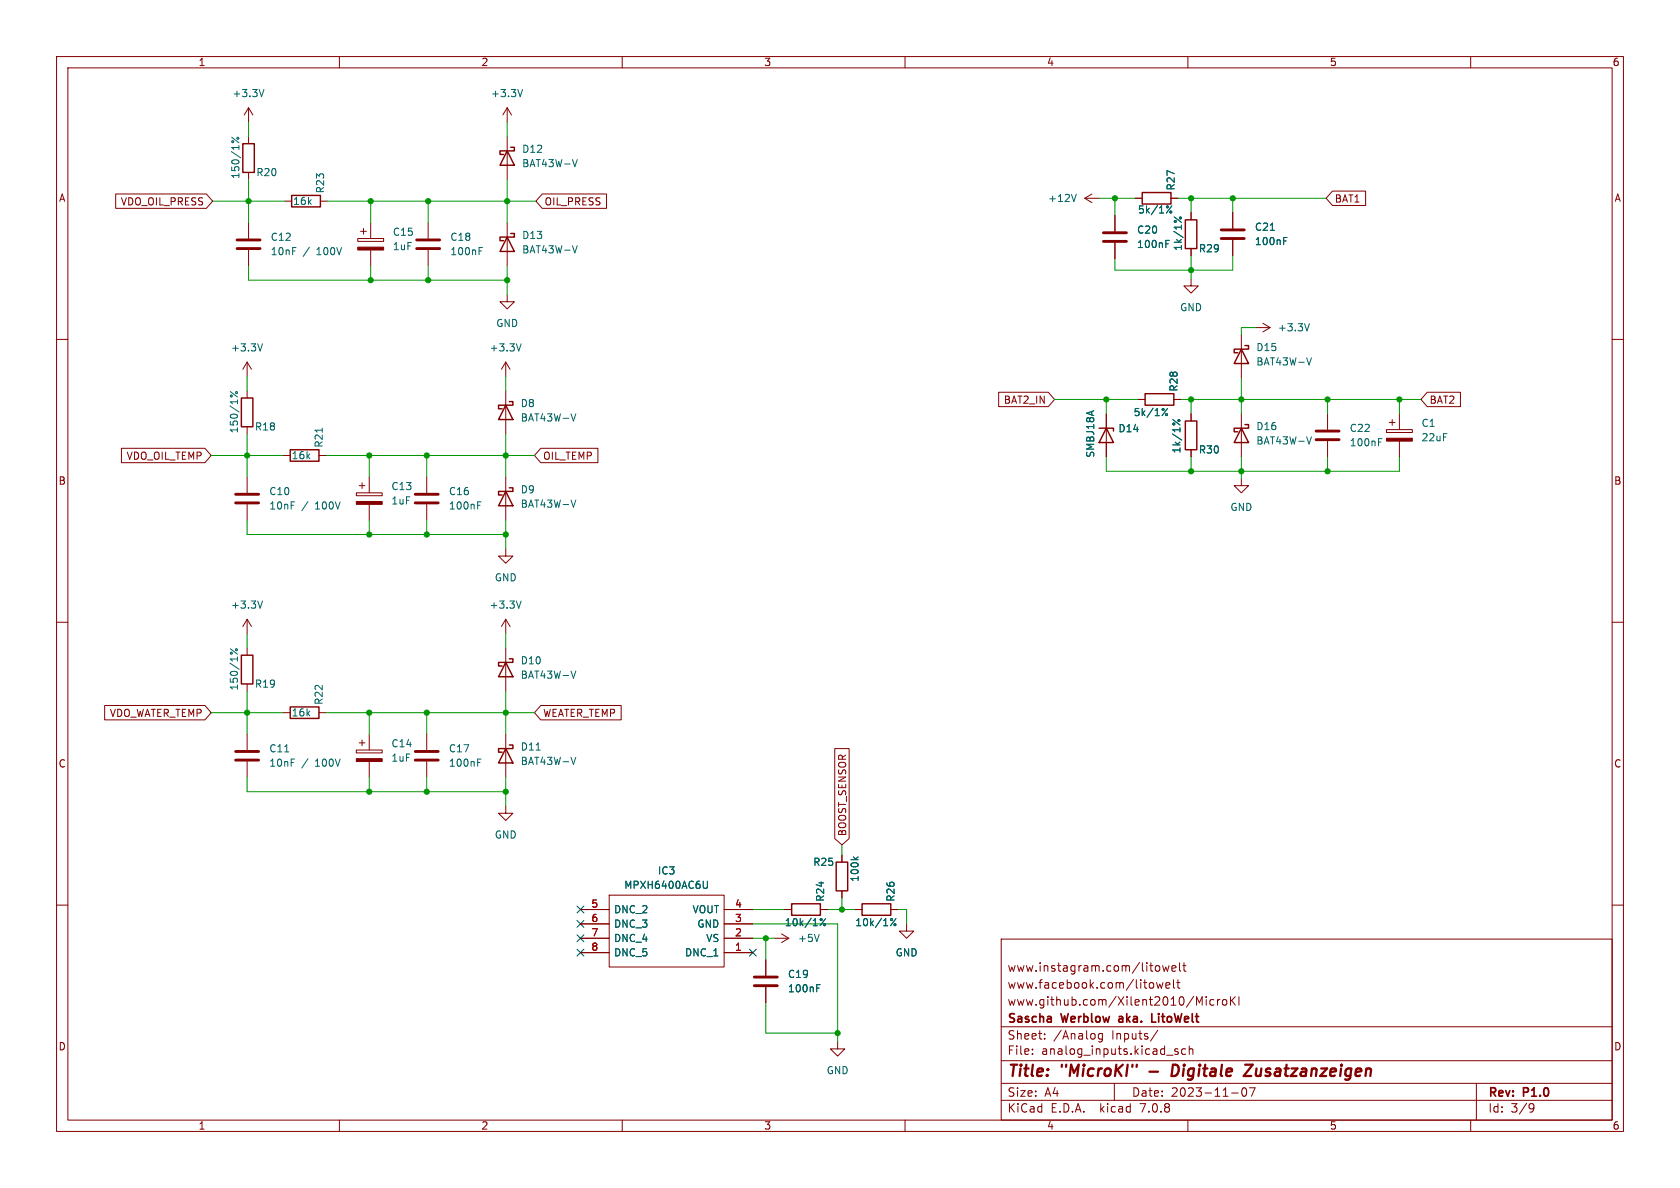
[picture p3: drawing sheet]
<svg xmlns="http://www.w3.org/2000/svg" width="297mm" height="210mm" viewBox="0 0 297 210" stroke-linecap="round" stroke-linejoin="round" font-family="sans-serif">
<g fill="none" stroke="#840000" stroke-width=".18">
<path d="M10 10h277v190h-277zM12 12h273v186h-273zM43.9 19.1v2.5M43.9 19.1l-.7 1.2M43.9 19.1l.8 1.2M60 10v2M89.7 19.1l-.8 1.2M89.7 19.1v2.5M89.7 19.1l.7 1.2M110 10v2M160 10v2M210 10v2"/>
<path d="M260 10v2M20.5 34.3h16l1.1 1.3-1.1 1.2h-16zM43.9 24.1v1.3M43.9 30.5v1.3M43.9 39.4v2.8M50.3 35.6h1.3M56.6 35.6h1.3M65.5 39.4v2.8M75.7 39.4v2.8M89.7 24.1v7.7M89.7 39.4v7.6M95.9 34.3h11.3v2.5h-11.3l-1.2-1.2z"/>
<path d="M191.8 35.1h2.5M191.8 35.1l1.2 .7M193 34.3l-1.2 .8M197.1 38.1v2.8M200.7 35.1h1.2M207 35.1h1.3M210.6 37.6v1.3M217.9 37.6v2.8M235.6 33.8h5.8v2.5h-5.8l-1.2-1.2zM10 60h2M43.9 44.2v2.8M63.2 42.2h4.6v.5h-4.6z"/>
<path d="M63.8 40.9h1M64.3 40.4v1M65.5 44.2v2.8M75.7 44.2v2.8M89.7 52.1v1.2h1.2l-1.2 1.3-1.3-1.3h1.3M197.1 42.9v2.8M210.6 49.3v1.2h1.2l-1.2 1.3-1.3-1.3h1.3M210.6 43.9v1.3M217.9 42.4v2.8M219.5 59.2v7.6M222 57.9h2.5M223.3 57.2l1.2 .7"/>
<path d="M224.5 57.9l-1.2 .8M285 60h2M21.5 79.2h14.7l1.1 1.3-1.1 1.3h-14.7zM43.7 64v2.5M43.7 69.1v1.3M43.7 75.4v1.3M43.7 64l-.8 1.3M43.7 64l.7 1.3M89.4 64v2.5M89.4 69.1v7.6M89.4 64l-.8 1.3M89.4 64l.8 1.3"/>
<path d="M95.6 79.2h10.1v2.6h-10.1l-1.1-1.3zM176.6 69.3h8.7l1.1 1.3-1.1 1.3h-8.7zM195.6 73.2v7.6M201.2 70.6h1.2M207.5 70.6h1.3M210.6 73.2v1.2M210.6 79.5v1.3M219.5 73.2v7.6M234.7 73.2v2.7M234.7 78v2.8M245.1 75.9h4.6v.6h-4.6zM245.6 74.7h1"/>
<path d="M246.1 74.2v1M247.4 73.2v2.7M247.4 78v2.8M252.3 69.3h5.9v2.6h-5.9l-1.1-1.3zM43.7 84.3v2.8M43.7 89.2v2.7M50 80.5h1.3M56.4 80.5h1.3M63 87.1h4.6v.5h-4.6zM63.5 85.9h1M64 85.3v1.1M65.3 84.3v2.8"/>
<path d="M65.3 89.2v2.7M75.4 84.3v2.8M75.4 89.2v2.7M89.4 97v1.3h1.3l-1.3 1.3-1.3-1.3h1.3M89.4 84.3v7.6M219.5 84.6v1.3h1.2l-1.2 1.2-1.3-1.2h1.3M10 110h2M43.7 109.5v2.5M43.7 114.6v1.2M43.7 109.5l-.8 1.2M43.7 109.5l.7 1.2M89.4 109.5v2.5"/>
<path d="M89.4 114.6v7.6M89.4 109.5l-.8 1.2M89.4 109.5l.8 1.2M285 110h2M18.5 124.7h17.7l1.1 1.3-1.1 1.3h-17.7zM43.7 120.9v1.3M43.7 129.8v2.8M43.7 134.6v2.8M50 126h1.3M56.4 126h1.3M63 132.6h4.6v.5h-4.6zM63.5 131.3h1"/>
<path d="M64 130.8v1M65.3 129.8v2.8M65.3 134.6v2.8M75.4 129.8v2.8M75.4 134.6v2.8M89.4 129.8v7.6M95.6 124.7h14.2v2.6h-14.2l-1.1-1.3zM147.6 132.3h2.5v15.9l-1.3 1.2-1.2-1.2zM10 160h2M89.4 142.5v1.3h1.3l-1.3 1.2-1.3-1.2h1.3M107.7 158.2h20.3v12.7h-20.3zM148.8 151.1v1.3"/>
<path d="M148.8 157.5v1.3M285 160h2M102.6 160.8h5.1M102.6 165.9h5.1M102.6 168.4h5.1M102.6 163.3h5.1M128 160.8h5.1M128 165.9h5.1M128 168.4h5.1M128 163.3h5.1M135.4 169.7v2.8M135.4 174.5v2.8"/>
<path d="M136.9 165.9h2.5M138.2 165.1l1.2 .8M138.7 160.8h1.3M139.4 165.9l-1.2 .7M145 160.8h1.3M151.1 160.8h1.3M157.5 160.8h1.2M160.3 163.3v1.3h1.2l-1.2 1.3-1.3-1.3h1.3M177 166h108v32h-108zM203.7 173.7l.3 .3v.4l-.3 .3M204.4 170.8l.3-.1 .3 .3v.6l-.3 .1-.3-.1M204.5 173.7l.2 1 .3-.7 .3 .7 .3-1"/>
<path d="M205.5 170.7l.3 1 .3-.7 .3 .7 .3-1M206.1 174.2l.7-.1-.1-.3-.4-.1-.2 .2 .1 .7h.5M207.2 171.2l.7-.1-.1-.3-.4-.1-.2 .2v.7h.6M207.5 173.2v1.3l.2 .2M208 173.7h.6M208.2 173.2v1.3l.4 .2M208.5 170.2v1.3l.2 .2M209.1 170.7h.6M209.3 170.2v1.3l.4 .2M211.5 176.2l.5 1.1 .5-1.1v1.5M213.2 176.2v.1M213.2 176.7v1"/>
<path d="M214.6 176.8l-.4-.1-.3 .3v.4l.1 .2h.6M215.2 176.7v1M215.7 176.7l-.3 .1-.2 .2M216.2 176.8l.4-.1 .3 .3v.4l-.3 .3-.4-.1-.1-.2v-.4zM217.5 176.2v1.5M217.7 176.8l.7 .9M218.4 176.2l-.9 .9M219 176.2v1.5M60 198v2M110 198v2M148.1 184.2v1.2h1.3l-1.3 1.3-1.3-1.3h1.3M160 198v2"/>
<path d="M177 194.5h108M177 191.5h108M177 187.5h108M177 181.5h108M182.5 186.3v.1M182.5 185.5v.1M184.7 183.6v.1M184.7 182.8v.1M194.9 182.7v1.2l-.3 .3-.4-.1M194.9 182.8l-.4-.1-.3 .3v.4l.1 .2h.6M197 191.5v3M204.7 182.1l-1.3 2"/>
<path d="M208.2 185.5l-.3-.1-.2 .2v.2l.5 .2v.3h-.5M209.6 185.5l-.4-.1-.3 .3v.4l.1 .2h.6M210 198v2M210.2 185.5l.3-.1 .3 .1 .1 .9M210.2 184.9v1.5M217.7 193.2h1.2M219.9 192.3a.81 .81 0 0 1 .6 .6 .81 .81 0 0 1-.3 .8l-.2 .1a.81 .81 0 0 1-.3-1.4M220.9 192.3h1l-.7 1.5M260 198v2M261 191.5v6.5M270.6 195.1l.5 .1a.99 .99 0 0 1-.4 1.4h-.2M271.2 195.7l-.3 .3h-.3"/>
</g>
<path d="M203.2 189.4h1.5M208.1 188.3l-.7-.1-.3 2h.5l.5-.3M220.1 188.2h1.4l-1.6 2h1.3" fill="none" stroke="#840000" stroke-width=".4"/>
<path d="M203.6 179.2v1.5h.7M197.8 180.2v.4" fill="none" stroke="#840000" stroke-width=".3"/>
<g fill="none" stroke="#840000" stroke-width=".51">
<path d="M41.9 43.9h4.1M41.9 42.4h4.1M73.7 43.9h4M73.7 42.4h4M195.1 42.7h4M195.1 41.1h4M215.9 42.2h4.1M215.9 40.6h4.1M232.7 77.7h4M232.7 76.2h4M41.7 88.9h4M41.7 87.4h4"/>
<path d="M73.4 88.9h4.1M73.4 87.4h4.1M41.7 134.4h4M41.7 132.8h4M73.4 134.4h4.1M73.4 132.8h4.1M133.3 174.2h4.1M133.3 172.7h4.1"/>
</g>
<g fill="none" stroke="#006464" stroke-width=".18">
<path d="M46.7 15.8l-.5 1.3M92.4 15.8l-.4 1.3M41 24.3l1.2 .9M102 28.2l-.4 1.3M190.3 34.4l-.5 1.2M206.5 36.5v.2M207.2 36.4l-1 1.3M207.6 38.4l1.3 .9M207.7 39h.2M84.7 44.4h.4M84.7 43.8h.6M102 43.4l-.4 1.3"/>
<path d="M206.1 43.1h.4M206.1 42.5h.6M224.6 40.7h.7M226.9 42.6h.5M226.9 42h.6M231.5 57.2l-.4 1.3M40.7 69.2l1.3 1M46.4 60.8l-.4 1.2M57 75.7v.7M92.1 60.8l-.4 1.2M101.8 73.2l-.4 1.2M205.7 72.3v.2"/>
<path d="M206.4 72.2l-1 1.3M207.3 74.2l1.3 .9M207.4 74.8h.2M231.8 77.2l-.4 1.3M231.8 63.3l-.4 1.2M243.7 78.1h.4M243.7 77.5h.6M84.4 89.3h.5M84.4 88.7h.6M101.8 88.4l-.4 1.3M40.7 114.7l1.3 1M46.4 106.2l-.4 1.3"/>
<path d="M92.1 106.2l-.4 1.3M101.8 118.6l-.4 1.3M50.3 132.9h.8M84.4 134.8h.5M84.4 134.2h.6M94.8 132.6h.7M101.8 133.9l-.4 1.2M125.1 155.8l-.1 1.1-.2 .1h-.4M150.9 151.5l.4 .5M151.7 151.5l-.5 .3M144.4 174.7h.4M144.4 174.1h.6"/>
<path d="M144.8 165.2l-.4 1.2M145 162.4h.2l.1 .2-.1 .1h-.2M146 162.4l-1 1.2M157.5 162.4h.1l.2 .2-.2 .1h-.1M158.4 162.4l-1 1.2"/>
<circle cx="41.2" cy="25" r=".18"/>
<circle cx="42.1" cy="24.4" r=".18"/>
<circle cx="207" cy="37.5" r=".18"/>
<circle cx="208.7" cy="38.5" r=".18"/>
<circle cx="40.9" cy="70" r=".18"/>
<circle cx="41.8" cy="69.4" r=".18"/>
<circle cx="206.2" cy="73.3" r=".18"/>
<circle cx="208.4" cy="74.3" r=".18"/>
<circle cx="40.9" cy="115.5" r=".18"/>
<circle cx="41.8" cy="114.9" r=".18"/>
<circle cx="145.8" cy="163.5" r=".18"/>
<circle cx="158.2" cy="163.5" r=".18"/>
</g>
<g fill="none" stroke="#840000" stroke-width=".25">
<path d="M42.9 25.4h2.1v5.1h-2.1zM51.6 34.5h5v2.1h-5zM89.7 26.7l1.2 2.5h-2.5zM90.3 26h.6v.7h-2.5v.6h.6M201.9 34h5.1v2.1h-5.1zM209.5 38.9h2.1v5h-2.1zM89.7 41.9l1.2 2.6h-2.5zM90.3 41.3h.6v.6h-2.5v.6h.6M42.7 70.4h2v5h-2zM51.3 79.5h5.1v2h-5.1zM89.4 71.6l1.3 2.6h-2.6zM90 71h.7v.6h-2.6v.7h.7"/>
<path d="M194.3 75.7h2.5v.5M195.6 75.7l1.2 2.5h-2.5zM202.4 69.6h5.1v2h-5.1zM209.5 74.4h2.1v5.1h-2.1zM219.5 75.7l1.2 2.5h-2.5zM219.5 61.7l1.2 2.6h-2.5zM220.1 75.1h.6v.6h-2.5v.6h.6M220.1 61.1h.6v.6h-2.5v.7h.6M89.4 86.9l1.3 2.5h-2.6zM90 86.2h.7v.7h-2.6v.6h.7M42.7 115.8h2v5.1h-2zM89.4 117.1l1.3 2.5h-2.6z"/>
<path d="M90 116.5h.7v.6h-2.6v.6h.7M51.3 125h5.1v2h-5.1zM89.4 132.3l1.3 2.6h-2.6zM90 131.7h.7v.6h-2.6v.7h.7M140 159.8h5v2h-5zM147.8 152.4h2.1v5.1h-2.1zM152.4 159.8h5.1v2h-5.1z"/>
</g>
<g fill="#840000" stroke="#840000" stroke-width=".18">
<path d="M63.2 43.7h4.6v.5h-4.6z"/>
<path d="M245.1 77.5h4.6v.5h-4.6z"/>
<path d="M63 88.6h4.6v.6h-4.6z"/>
<path d="M63 134.1h4.6v.5h-4.6z"/>
</g>
<g fill="none" stroke="#009600" stroke-width=".18">
<path d="M37.6 35.6h12.7M43.9 21.6v2.5M43.9 31.8v7.6M57.9 35.6h36.8M65.5 35.6v3.8M75.7 35.6v3.8M89.7 21.6v2.5M89.7 31.8v7.6M194.3 35.1h6.4M197.1 35.1v3M208.3 35.1h26.1M210.6 35.1v2.5"/>
<path d="M217.9 35.1v2.5M43.9 47v2.5h45.8M65.5 47v2.5M75.7 47v2.5M89.7 47v5.1M210.6 45.2v4.1M217.9 45.2v2.6h-20.8v-2.1M222 57.9h-2.5v1.3M43.7 66.5v2.6M43.7 76.7v7.6M89.4 66.5v2.6M89.4 76.7v7.6"/>
<path d="M186.4 70.6h14.8M195.6 70.6v2.6M208.8 70.6h42.4M210.6 70.6v2.6M219.5 66.8v6.4M234.7 70.6v2.6M247.4 70.6v2.6M37.3 80.5h12.7M43.7 91.9v2.6h45.7M57.7 80.5h36.8M65.3 80.5v3.8M65.3 91.9v2.6"/>
<path d="M75.4 80.5v3.8M75.4 91.9v2.6M89.4 91.9v5.1M195.6 80.8v2.5h51.8v-2.5M210.6 80.8v2.5M219.5 80.8v3.8M234.7 80.8v2.5M43.7 112v2.6M89.4 112v2.6M37.3 126h12.7M43.7 122.2v7.6M43.7 137.4v2.6h45.7"/>
<path d="M57.7 126h36.8M65.3 126v3.8M65.3 137.4v2.6M75.4 126v3.8M75.4 137.4v2.6M89.4 122.2v7.6M89.4 137.4v5.1M148.8 149.4v1.7M148.8 158.8v2M133.1 160.8h5.6M133.1 163.3h15v20.9M133.1 165.9h3.8"/>
<path d="M135.4 165.9v3.8M135.4 177.3v5.3h12.7M146.3 160.8h4.8M158.7 160.8h1.6v2.5"/>
</g>
<path d="M102 165.3l1.2 1.2M102 162.7l1.2 1.2M102 167.8l1.2 1.2M102 160.2l1.2 1.2M103.2 165.3l-1.2 1.2M103.2 162.7l-1.2 1.2M103.2 167.8l-1.2 1.2M103.2 160.2l-1.2 1.2M132.5 167.8l1.2 1.2M133.7 167.8l-1.2 1.2" fill="none" stroke="#000084" stroke-width=".18"/>
<g fill="#009600" stroke="#009600" stroke-width=".18">
<circle cx="219.5" cy="70.6" r=".46"/>
<circle cx="210.6" cy="70.6" r=".46"/>
<circle cx="234.7" cy="83.3" r=".46"/>
<circle cx="247.4" cy="70.6" r=".46"/>
<circle cx="234.7" cy="70.6" r=".46"/>
<circle cx="210.6" cy="83.3" r=".46"/>
<circle cx="219.5" cy="83.3" r=".46"/>
<circle cx="65.3" cy="126" r=".46"/>
<circle cx="65.3" cy="140" r=".46"/>
<circle cx="75.4" cy="140" r=".46"/>
<circle cx="89.4" cy="140" r=".46"/>
<circle cx="75.4" cy="126" r=".46"/>
<circle cx="89.4" cy="126" r=".46"/>
<circle cx="43.7" cy="80.5" r=".46"/>
<circle cx="43.9" cy="35.6" r=".46"/>
<circle cx="65.3" cy="80.5" r=".46"/>
<circle cx="148.1" cy="182.6" r=".46"/>
<circle cx="148.8" cy="160.8" r=".46"/>
<circle cx="135.4" cy="165.9" r=".46"/>
<circle cx="210.6" cy="47.8" r=".46"/>
<circle cx="210.6" cy="35.1" r=".46"/>
<circle cx="217.9" cy="35.1" r=".46"/>
<circle cx="197.1" cy="35.1" r=".46"/>
<circle cx="195.6" cy="70.6" r=".46"/>
<circle cx="89.4" cy="94.5" r=".46"/>
<circle cx="89.4" cy="80.5" r=".46"/>
<circle cx="65.3" cy="94.5" r=".46"/>
<circle cx="75.4" cy="80.5" r=".46"/>
<circle cx="75.4" cy="94.5" r=".46"/>
<circle cx="43.7" cy="126" r=".46"/>
<circle cx="89.7" cy="35.6" r=".46"/>
<circle cx="65.5" cy="35.6" r=".46"/>
<circle cx="89.7" cy="49.5" r=".46"/>
<circle cx="65.5" cy="49.5" r=".46"/>
<circle cx="75.7" cy="49.5" r=".46"/>
<circle cx="75.7" cy="35.6" r=".46"/>
</g>
<g font-size="2.8" fill="#840000">
<text x="178" y="190.9">Title:</text>
<text x="187.7" y="190.9">&quot;MicroKI&quot;</text>
<text x="208.8" y="190.9">Digitale</text>
<text x="222.5" y="190.9">Zusatzanzeigen</text>
</g>
<g font-size="2.1" fill="#840000">
<text x="178" y="172">www.instagram.com/litowelt</text>
<text x="178" y="178">www.github.com/Xilent2010/MicroKI</text>
<text x="178" y="175">www.facebook.com/litowelt</text>
<text x="178" y="184">Sheet:</text>
<text x="178" y="181.2">Sascha</text>
<text x="186.2" y="184">/Analog</text>
<text x="187.7" y="181.2">Werblow</text>
<text x="196.6" y="184">Inputs/</text>
<text x="198.5" y="181.2">aka.</text>
<text x="204.9" y="181.2">LitoWelt</text>
<text x="178" y="186.7">File:</text>
<text x="184.1" y="186.7">analog_inputs.kicad_sch</text>
<text x="178" y="196.9">KiCad</text>
<text x="178" y="194.1">Size:</text>
<text x="184.7" y="194.1">A4</text>
<text x="185.7" y="196.9">E.D.A.</text>
<text x="194.6" y="196.9">kicad</text>
<text x="200" y="194.1">Date:</text>
<text x="201.8" y="196.9">7.0.8</text>
<text x="207" y="194.1">2023-11-07</text>
<text x="263" y="194.3">Rev:</text>
<text x="263" y="196.9">Id:</text>
<text x="267.1" y="196.9">3/9</text>
<text x="269.4" y="194.3">P1.0</text>
</g>
<g font-size="1.8" fill="#840000">
<text x="35" y="11.9">1</text>
<text x="85" y="11.9">2</text>
<text x="135" y="11.9">3</text>
<text x="185" y="11.9">4</text>
<text x="235" y="11.9">5</text>
<text x="285" y="11.9">6</text>
<text x="10.3" y="35.9">A</text>
<text x="285.3" y="35.9">A</text>
<text x="21.3" y="36.5">VDO_OIL_PRESS</text>
<text x="96.2" y="36.5">OIL_PRESS</text>
<text x="235.9" y="36">BAT1</text>
<text x="177.4" y="71.6">BAT2_IN</text>
<text x="252.6" y="71.6">BAT2</text>
<text x="22.3" y="81.5">VDO_OIL_TEMP</text>
<text x="95.9" y="81.5">OIL_TEMP</text>
<text x="10.3" y="85.9">B</text>
<text x="285.3" y="85.9">B</text>
<text x="19.3" y="126.9">VDO_WATER_TEMP</text>
<text x="95.9" y="126.9">WEATER_TEMP</text>
<text x="10.3" y="135.9">C</text>
<text x="285.3" y="135.9">C</text>
<text x="149.8" y="147.9" transform="rotate(-90 149.8 147.9)">BOOST_SENSOR</text>
<text x="10.3" y="185.9">D</text>
<text x="285.3" y="185.9">D</text>
<text x="35" y="199.9">1</text>
<text x="85" y="199.9">2</text>
<text x="135" y="199.9">3</text>
<text x="185" y="199.9">4</text>
<text x="235" y="199.9">5</text>
<text x="285" y="199.9">6</text>
</g>
<g font-size="1.8" fill="#006464">
<text x="41" y="17.4">+3.3V</text>
<text x="86.7" y="17.4">+3.3V</text>
<text x="92.2" y="27.2">D12</text>
<text x="92.2" y="29.8">BAT43W-V</text>
<text x="42.5" y="31.7" transform="rotate(-90 42.5 31.7)">150/1%</text>
<text x="45.2" y="31.3">R20</text>
<text x="57.5" y="34.3" transform="rotate(-90 57.5 34.3)">R23</text>
<text x="185.2" y="35.9">+12V</text>
<text x="207.9" y="33.8" transform="rotate(-90 207.9 33.8)">R27</text>
<text x="51.7" y="36.4">16k</text>
<text x="69.4" y="41.9">C15</text>
<text x="200.9" y="41.5">C20</text>
<text x="201.1" y="37.9">5k/1%</text>
<text x="221.8" y="41">C21</text>
<text x="47.8" y="42.8">C12</text>
<text x="47.8" y="45.3">10nF</text>
<text x="53.6" y="45.3">/</text>
<text x="56.1" y="45.3">100V</text>
<text x="69.4" y="44.4">1uF</text>
<text x="79.5" y="45.3">100nF</text>
<text x="79.5" y="42.8">C18</text>
<text x="92.2" y="42.5">D13</text>
<text x="92.2" y="45">BAT43W-V</text>
<text x="200.9" y="44">100nF</text>
<text x="209.1" y="44.4" transform="rotate(-90 209.1 44.4)">1k/1%</text>
<text x="211.8" y="44.8">R29</text>
<text x="221.8" y="43.5">100nF</text>
<text x="87.6" y="58">GND</text>
<text x="208.5" y="55.2">GND</text>
<text x="225.8" y="58.8">+3.3V</text>
<text x="40.7" y="62.3">+3.3V</text>
<text x="86.5" y="62.3">+3.3V</text>
<text x="222" y="62.3">D15</text>
<text x="222" y="64.8">BAT43W-V</text>
<text x="208.4" y="69.3" transform="rotate(-90 208.4 69.3)">R28</text>
<text x="42.3" y="76.7" transform="rotate(-90 42.3 76.7)">150/1%</text>
<text x="45" y="76.3">R18</text>
<text x="92" y="72.2">D8</text>
<text x="92" y="74.7">BAT43W-V</text>
<text x="197.6" y="76.6">D14</text>
<text x="200.3" y="73.8">5k/1%</text>
<text x="222" y="76.2">D16</text>
<text x="238.5" y="76.6">C22</text>
<text x="251.2" y="75.7">C1</text>
<text x="51.5" y="81.4">16k</text>
<text x="57.3" y="79.2" transform="rotate(-90 57.3 79.2)">R21</text>
<text x="193.6" y="81" transform="rotate(-90 193.6 81)">SMBJ18A</text>
<text x="208.9" y="80.3" transform="rotate(-90 208.9 80.3)">1k/1%</text>
<text x="211.8" y="80.4">R30</text>
<text x="222" y="78.8">BAT43W-V</text>
<text x="238.5" y="79.1">100nF</text>
<text x="251.2" y="78.2">22uF</text>
<text x="47.5" y="87.7">C10</text>
<text x="69.1" y="89.4">1uF</text>
<text x="69.1" y="86.8">C13</text>
<text x="79.3" y="87.7">C16</text>
<text x="92" y="87.4">D9</text>
<text x="92" y="90">BAT43W-V</text>
<text x="47.5" y="90.3">10nF</text>
<text x="53.3" y="90.3">/</text>
<text x="55.8" y="90.3">100V</text>
<text x="79.3" y="90.3">100nF</text>
<text x="217.4" y="90.5">GND</text>
<text x="40.7" y="107.8">+3.3V</text>
<text x="86.5" y="107.8">+3.3V</text>
<text x="87.4" y="103">GND</text>
<text x="92" y="117.6">D10</text>
<text x="42.3" y="122.2" transform="rotate(-90 42.3 122.2)">150/1%</text>
<text x="45" y="121.8">R19</text>
<text x="57.3" y="124.7" transform="rotate(-90 57.3 124.7)">R22</text>
<text x="92" y="120.2">BAT43W-V</text>
<text x="51.5" y="126.8">16k</text>
<text x="47.5" y="133.2">C11</text>
<text x="47.5" y="135.7">10nF</text>
<text x="53.3" y="135.7">/</text>
<text x="55.8" y="135.7">100V</text>
<text x="69.1" y="134.8">1uF</text>
<text x="69.1" y="132.3">C14</text>
<text x="79.3" y="135.7">100nF</text>
<text x="79.3" y="133.2">C17</text>
<text x="92" y="132.9">D11</text>
<text x="92" y="135.4">BAT43W-V</text>
<text x="87.4" y="148.4">GND</text>
<text x="116.2" y="154.8">IC3</text>
<text x="143.7" y="153.3">R25</text>
<text x="152" y="156" transform="rotate(-90 152 156)">100k</text>
<text x="108.5" y="161.6">DNC_2</text>
<text x="110.3" y="157.3">MPXH6400AC6U</text>
<text x="122.3" y="161.6">VOUT</text>
<text x="145.9" y="159.5" transform="rotate(-90 145.9 159.5)">R24</text>
<text x="158.3" y="159.5" transform="rotate(-90 158.3 159.5)">R26</text>
<text x="108.5" y="164.2">DNC_3</text>
<text x="108.5" y="166.7">DNC_4</text>
<text x="123.2" y="164.2">GND</text>
<text x="124.8" y="166.7">VS</text>
<text x="138.7" y="163.9">10k/1%</text>
<text x="141" y="166.7">+5V</text>
<text x="151.1" y="163.9">10k/1%</text>
<text x="108.5" y="169.3">DNC_5</text>
<text x="121" y="169.3">DNC_1</text>
<text x="139.2" y="173.1">C19</text>
<text x="158.2" y="169.3">GND</text>
<text x="139.2" y="175.6">100nF</text>
<text x="146" y="190.1">GND</text>
</g>
<g font-size="1.8" fill="#a90000">
<text x="104.4" y="160.5">5</text>
<text x="129.8" y="160.5">4</text>
<text x="104.4" y="163.1">6</text>
<text x="104.4" y="165.6">7</text>
<text x="129.8" y="165.6">2</text>
<text x="129.8" y="163.1">3</text>
<text x="104.4" y="168.1">8</text>
<text x="129.8" y="168.1">1</text>
</g>
</svg>
